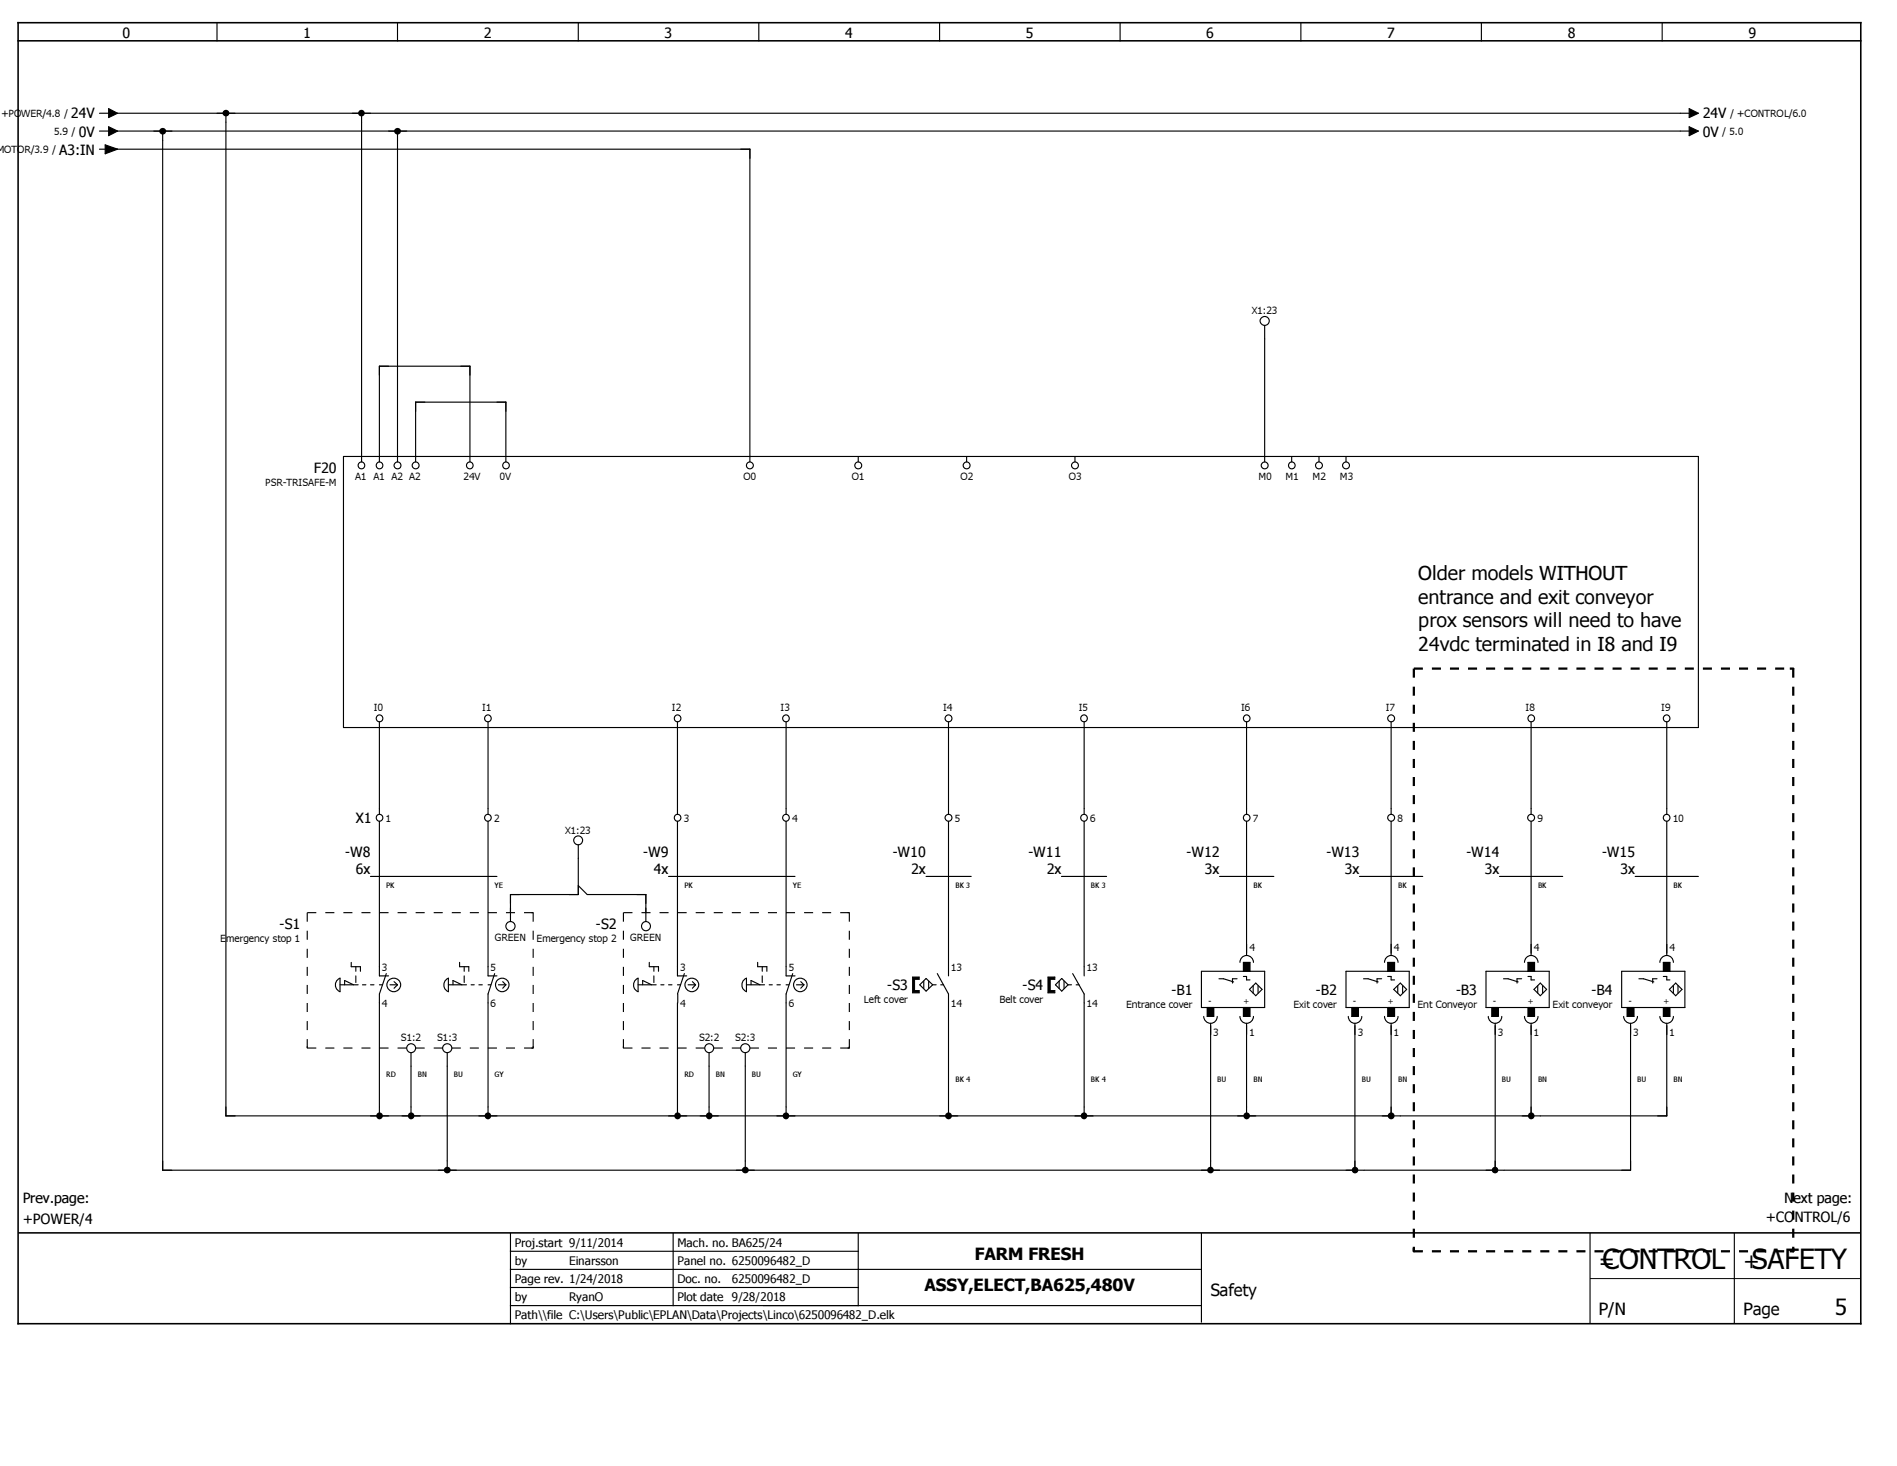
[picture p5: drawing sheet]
<svg xmlns="http://www.w3.org/2000/svg" width="279mm" height="216mm" viewBox="0 0 279 216" stroke-linecap="round" stroke-linejoin="round" font-family="sans-serif">
<path d="M197.7 0l-197.7 197.6M0 169.2l40.1 28.4M0 197.5v.1" fill="none" stroke="#fff" stroke-width=".15"/>
<path d="M2.7 3.3h271.4v191.6h-271.4zM2.7 6h271.4M2.8 181.6h271.1" fill="none" stroke="#000" stroke-width=".23"/>
<g fill="none" stroke="#000" stroke-width=".17">
<path d="M14.6 16.7h1.4M14.6 19.3h1.4M16 16l1.3 .7-1.3 .6zM16 18.7l1.3 .6-1.3 .7zM17.3 16.7h231.5M17.3 19.3h231.5M24 19.3v153h216.2v-21.6M32 3.3v2.7M33.3 16.7v147.6h212.2v-13.6M53.3 16.7v51.3M58.5 3.3v2.7M58.5 19.3v48.7"/>
<path d="M85.2 3.3v2.7M111.8 3.3v2.7M138.4 3.3v2.7M165 3.3v2.7M191.6 3.3v2.7M218.2 3.3v2.7M244.8 3.3v2.7M248.8 16l1.3 .7-1.3 .6zM248.8 18.7l1.3 .6-1.3 .7zM14.6 22h.9M15.5 21.3l1.8 .7-1.8 .6zM16 22h94.4v46"/>
<path d="M186.3 47.9v20.1M50.6 67.2h199.5v39.9h-199.5zM55.9 68v-14.1h13.3v14.1M61.2 68v-8.8h13.3v8.8M126.4 67.2v.8M142.4 67.2v.8M158.3 67.2v.8M190.2 67.2v.8M194.3 67.2v.8M198.2 67.2v.8M55.9 106.3v13.6M71.9 106.3v13.6"/>
<path d="M99.8 106.3v13.6M115.8 106.3v13.6M139.7 106.3v13.6M159.7 106.3v13.6M183.6 106.3v13.6M204.9 106.3v13.6M225.5 106.3v13.6M245.5 106.3v13.6M54.6 129.1h18.6M55.9 120.9v22.8h1.3M71.9 120.9v22.8h1.3M85.2 124.4v7.3h-10v4"/>
<path d="M85.2 130.4l1.3 1.3h8.6v4M98.5 129.1h18.6M99.8 120.9v22.8h1.3M115.8 120.9v22.8h1.3M136.4 129.1h6.6M139.7 120.9v22.8M156.3 129.1h6.7M159.7 120.9v22.8M179.6 129.1h8M183.6 120.9v19.8M200.2 129.1h9.3M204.9 120.9v19.8"/>
<path d="M220.9 129.1h9.3M225.5 120.9v19.8M240.8 129.1h9.3M245.5 120.9v19.8M49.8 144.2l.3-.1v1.9a1.08 1.08 0 0 1-.3-1.8zM50.1 145h2.6M50.8 145v-.6l1.3 .6M51.7 141.7v.7h1.4v.6M52.4 142.4v.6M52.4 143.7v1M53.4 145h.5M54.6 145h.5"/>
<path d="M55.9 145h.4M56.9 143.4l-1 3v17.9M57.4 145h1.1M58 144.6l.5 .4M58.5 145l-.5 .5M60.5 155v9.3M65.7 144.2l.3-.1v1.9a1.08 1.08 0 0 1-.3-1.8zM65.9 155v17.3M66 145h2.7M66.7 145v-.6l1.3 .6M67.7 141.7v.7h1.3v.6M68.4 142.4v.6"/>
<path d="M68.4 143.7v1M69.4 145h.4M70.5 145h.5M71.9 145h.4M72.9 143.4l-1 3v17.9M73.4 145h1.1M74 144.6l.5 .4M74.5 145l-.5 .5M93.7 144.2l.3-.1v1.9a1.08 1.08 0 0 1-.3-1.8zM94 145h2.6M94.7 145v-.6l1.3 .6M95.6 141.7v.7h1.4v.6"/>
<path d="M96.3 142.4v.6M96.3 143.7v1M97.3 145h.5M98.5 145h.5M99.8 147.7v16.6M99.8 145h.4M99.8 146.4v1.3M100.8 143.4l-1 3M101.3 145h1.1M102 144.6l.4 .4M102.4 145l-.4 .5M104.4 155v9.3"/>
<path d="M109.6 144.2l.3-.1v1.9a1.08 1.08 0 0 1-.3-1.8zM109.8 155v17.3M109.9 145h2.7M110.6 145v-.6l1.3 .6M111.6 141.7v.7h1.3v.6M112.3 142.4v.6M112.3 143.7v1M113.3 145h.4M114.4 145h.5M115.8 145h.4M116.8 143.4l-1 3v17.9M117.3 145h1.1"/>
<path d="M117.9 144.6l.5 .4M118.4 145l-.5 .5M135.5 145l.9-.9 1 .9-1 1zM136.1 144.4v1.2M136.8 144.4v1.2M137.4 145h.5M138 143.4l1.7 3v17.9M138.6 145h.4M155.4 145l1-.9 .9 .9-.9 1zM156 144.4v1.2M156.7 144.4v1.2M157.4 145h.4"/>
<path d="M158 143.4l1.7 3v17.9M158.5 145h.4M177 143h9.3v5.4h-9.3zM177.3 149.7a1 1 0 0 0 1 1 1 1 0 0 0 1-1M177.8 148.4v1.3h1v-1.3M178.3 150.7v21.6M179.5 144.1h.7l1.5 .5M182.2 144.1h-.7v.7M182.6 141.7a1 1 0 0 1 1-1 1 1 0 0 1 1 1M182.6 149.7a1 1 0 0 0 1 1 1 1 0 0 0 1-1M183.1 143.8h.5v.5h.5M183.1 148.4v1.3h1v-1.3"/>
<path d="M183.1 143v-1.3h1v1.3M183.6 150.7v13.6M184 145.7l1-.9 .9 .9-.9 .9zM184.6 145.1v1.2M185.3 145.1v1.2M198.2 143h9.4v5.4h-9.4zM198.6 149.7a1 1 0 0 0 1 1 1 1 0 0 0 1-1M199.1 148.4v1.3h1v-1.3M199.6 150.7v21.6M200.8 144.1h.7l1.5 .5M203.5 144.1h-.7v.7M203.9 141.7a1 1 0 0 1 1-1 1 1 0 0 1 1 1"/>
<path d="M203.9 149.7a1 1 0 0 0 1 1 1 1 0 0 0 1-1M204.4 143.8h.5v.5h.5M204.4 148.4v1.3h1v-1.3M204.4 143v-1.3h1v1.3M204.9 150.7v13.6M205.3 145.7l.9-.9 1 .9-1 .9zM205.9 145.1v1.2M206.6 145.1v1.2M218.9 143h9.3v5.4h-9.3zM219.2 149.7a1 1 0 0 0 1 1 1 1 0 0 0 1-1M219.7 148.4v1.3h1v-1.3M220.2 150.7v21.6"/>
<path d="M221.4 144.1h.7l1.5 .5M224.1 144.1h-.7v.7M224.5 141.7a1 1 0 0 1 1-1 1 1 0 0 1 1 1M224.5 149.7a1 1 0 0 0 1 1 1 1 0 0 0 1-1M225 143.8h.5v.5h.5M225 148.4v1.3h1v-1.3M225 143v-1.3h1v1.3M225.5 150.7v13.6M225.9 145.7l1-.9 .9 .9-.9 .9zM226.5 145.1v1.2M227.2 145.1v1.2M238.8 143h9.4v5.4h-9.4z"/>
<path d="M239.1 149.7a1.02 1.02 0 0 0 1.1 1 1.02 1.02 0 0 0 1-1M239.6 148.4v1.3h1.1v-1.3M241.4 144.1h.7l1.5 .5M244.1 144.1h-.7v.7M244.5 141.7a1 1 0 0 1 1-1 1 1 0 0 1 1 1M244.5 149.7a1 1 0 0 0 1 1 1 1 0 0 0 1-1M245 143.8h.5v.5h.5M245 148.4v1.3h1v-1.3M245 143v-1.3h1v1.3M245.9 145.7l.9-.9 .9 .9-.9 .9zM246.5 145.1v1.2M247.1 145.1v1.2"/>
<path d="M75.2 192.3h101.8M75.2 186.9h101.8M75.2 184.3h51.2M75.2 189.6h51.2M75.2 181.7v13.2M99.1 181.7v10.6M126.4 181.7v10.6M177 181.7v13M234.2 181.7v13.1M255.4 181.7v13.1"/>
<circle cx="186.3" cy="47.3" r=".66"/>
<circle cx="53.2" cy="68.5" r=".5"/>
<circle cx="55.9" cy="68.5" r=".5"/>
<circle cx="58.6" cy="68.5" r=".5"/>
<circle cx="61.2" cy="68.5" r=".5"/>
<circle cx="69.2" cy="68.5" r=".5"/>
<circle cx="74.5" cy="68.5" r=".5"/>
<circle cx="110.4" cy="68.5" r=".51"/>
<circle cx="126.4" cy="68.5" r=".51"/>
<circle cx="142.4" cy="68.5" r=".5"/>
<circle cx="158.3" cy="68.5" r=".5"/>
<circle cx="186.3" cy="68.5" r=".5"/>
<circle cx="190.3" cy="68.5" r=".5"/>
<circle cx="194.3" cy="68.5" r=".51"/>
<circle cx="198.3" cy="68.5" r=".5"/>
<circle cx="55.9" cy="105.8" r=".5"/>
<circle cx="71.9" cy="105.8" r=".5"/>
<circle cx="99.8" cy="105.8" r=".5"/>
<circle cx="115.8" cy="105.8" r=".5"/>
<circle cx="139.7" cy="105.8" r=".5"/>
<circle cx="159.7" cy="105.8" r=".5"/>
<circle cx="183.6" cy="105.8" r=".5"/>
<circle cx="204.9" cy="105.8" r=".5"/>
<circle cx="225.5" cy="105.8" r=".5"/>
<circle cx="245.5" cy="105.8" r=".5"/>
<circle cx="55.9" cy="120.4" r=".5"/>
<circle cx="71.8" cy="120.4" r=".5"/>
<circle cx="75.2" cy="136.4" r=".68"/>
<circle cx="85.2" cy="123.8" r=".65"/>
<circle cx="95.1" cy="136.4" r=".67"/>
<circle cx="99.8" cy="120.4" r=".5"/>
<circle cx="115.8" cy="120.4" r=".5"/>
<circle cx="139.7" cy="120.4" r=".5"/>
<circle cx="159.7" cy="120.4" r=".5"/>
<circle cx="183.6" cy="120.4" r=".5"/>
<circle cx="204.9" cy="120.4" r=".5"/>
<circle cx="225.5" cy="120.4" r=".5"/>
<circle cx="245.5" cy="120.4" r=".5"/>
<circle cx="58" cy="145.1" r="1"/>
<circle cx="60.6" cy="154.4" r=".66"/>
<circle cx="65.9" cy="154.4" r=".67"/>
<circle cx="74" cy="145" r="1"/>
<circle cx="101.9" cy="145.1" r="1"/>
<circle cx="104.5" cy="154.4" r=".66"/>
<circle cx="109.8" cy="154.4" r=".67"/>
<circle cx="117.9" cy="145" r="1"/>
</g>
<path d="M134.4 143.9h1v.3h-.7v1.7h.7v.3h-1zM154.3 143.9h1.1v.3h-.7v1.7h.7v.3h-1.1zM234.2 188.3h39.8" fill="none" stroke="#000" stroke-width=".15"/>
<g fill="#000">
<path d="M23.5 19.1a.51 .51 0 0 1 .6-.2 .51 .51 0 0 1 .4 .4h-.5h.5a.5 .5 0 0 1-.7 .5 .5 .5 0 0 1-.3-.7z" fill-rule="evenodd"/>
<path d="M32.8 16.4a.51 .51 0 0 1 .6-.2 .51 .51 0 0 1 .4 .5h-.5h.5a.5 .5 0 0 1-.7 .4 .5 .5 0 0 1-.3-.7z" fill-rule="evenodd"/>
<path d="M52.8 16.4a.49 .49 0 0 1 .6-.2 .49 .49 0 0 1 .3 .5h-.4h.4a.49 .49 0 0 1-.6 .4 .49 .49 0 0 1-.3-.7z" fill-rule="evenodd"/>
<path d="M58.1 19.1a.51 .51 0 0 1 .6-.2 .51 .51 0 0 1 .4 .4h-.6h.6a.5 .5 0 0 1-.7 .5 .5 .5 0 0 1-.3-.7z" fill-rule="evenodd"/>
<path d="M177.8 148.4h1v1.3h-1z" fill-rule="evenodd"/>
<path d="M183.1 141.7h1v1.3h-1z" fill-rule="evenodd"/>
<path d="M183.1 148.4h1v1.3h-1z" fill-rule="evenodd"/>
<path d="M199.1 148.4h1v1.3h-1z" fill-rule="evenodd"/>
<path d="M204.4 141.7h1v1.3h-1z" fill-rule="evenodd"/>
<path d="M204.4 148.4h1v1.3h-1z" fill-rule="evenodd"/>
<path d="M219.7 148.4h1v1.3h-1z" fill-rule="evenodd"/>
<path d="M225 141.7h1v1.3h-1z" fill-rule="evenodd"/>
<path d="M225 148.4h1v1.3h-1z" fill-rule="evenodd"/>
<path d="M239.6 148.4h1.1v1.3h-1.1z" fill-rule="evenodd"/>
<path d="M245 141.7h1v1.3h-1z" fill-rule="evenodd"/>
<path d="M245 148.4h1v1.3h-1z" fill-rule="evenodd"/>
<path d="M55.6 163.9a.49 .49 0 0 1 .8 .4h-.5h.5a.5 .5 0 0 1-.8 .5 .5 .5 0 0 1 0-.9z" fill-rule="evenodd"/>
<path d="M60.3 163.9a.49 .49 0 0 1 .7 .4h-.5h.5a.5 .5 0 0 1-.7 .5 .5 .5 0 0 1 0-.9z" fill-rule="evenodd"/>
<path d="M65.4 172.1a.51 .51 0 0 1 .6-.3 .51 .51 0 0 1 .4 .5h-.5h.5a.5 .5 0 0 1-.7 .5 .5 .5 0 0 1-.3-.7z" fill-rule="evenodd"/>
<path d="M71.4 164.1a.49 .49 0 0 1 .6-.3 .49 .49 0 0 1 .3 .5h-.4h.4a.5 .5 0 0 1-.6 .5 .5 .5 0 0 1-.3-.7z" fill-rule="evenodd"/>
<path d="M99.5 163.9a.49 .49 0 0 1 .8 .4h-.5h.5a.5 .5 0 0 1-.8 .5 .5 .5 0 0 1 0-.9z" fill-rule="evenodd"/>
<path d="M104.2 163.9a.49 .49 0 0 1 .7 .4h-.5h.5a.5 .5 0 0 1-.7 .5 .5 .5 0 0 1 0-.9z" fill-rule="evenodd"/>
<path d="M109.3 172.1a.51 .51 0 0 1 .6-.3 .51 .51 0 0 1 .4 .5h-.5h.5a.5 .5 0 0 1-.7 .5 .5 .5 0 0 1-.3-.7z" fill-rule="evenodd"/>
<path d="M115.3 164.1a.49 .49 0 0 1 .6-.3 .49 .49 0 0 1 .3 .5h-.4h.4a.5 .5 0 0 1-.6 .5 .5 .5 0 0 1-.3-.7z" fill-rule="evenodd"/>
<path d="M139.3 164.1a.51 .51 0 0 1 .5-.3 .51 .51 0 0 1 .4 .5h-.5h.5a.51 .51 0 0 1-.6 .5 .51 .51 0 0 1-.3-.7z" fill-rule="evenodd"/>
<path d="M159.2 164.1a.49 .49 0 0 1 .6-.3 .49 .49 0 0 1 .3 .5h-.4h.4a.5 .5 0 0 1-.6 .5 .5 .5 0 0 1-.3-.7z" fill-rule="evenodd"/>
<path d="M177.9 172.1a.49 .49 0 0 1 .5-.3 .49 .49 0 0 1 .4 .5h-.5h.5a.49 .49 0 0 1-.6 .5 .49 .49 0 0 1-.3-.7z" fill-rule="evenodd"/>
<path d="M183.4 163.9a.49 .49 0 0 1 .7 .4h-.5h.5a.5 .5 0 0 1-.7 .5 .5 .5 0 0 1 0-.9z" fill-rule="evenodd"/>
<path d="M199.3 171.9a.49 .49 0 0 1 .8 .4h-.5h.5a.49 .49 0 0 1-.8 .4 .49 .49 0 0 1 0-.8z" fill-rule="evenodd"/>
<path d="M204.5 164.1a.51 .51 0 0 1 .5-.3 .51 .51 0 0 1 .4 .5h-.5h.5a.51 .51 0 0 1-.6 .5 .51 .51 0 0 1-.3-.7z" fill-rule="evenodd"/>
<path d="M219.8 172.1a.49 .49 0 0 1 .5-.3 .49 .49 0 0 1 .4 .5h-.5h.5a.49 .49 0 0 1-.6 .5 .49 .49 0 0 1-.3-.7z" fill-rule="evenodd"/>
<path d="M225.3 163.9a.49 .49 0 0 1 .7 .4h-.5h.5a.5 .5 0 0 1-.7 .5 .5 .5 0 0 1 0-.9z" fill-rule="evenodd"/>
</g>
<path d="M208.2 98.5h55.9M208.2 98.5v85.8M264.1 98.5v85.8M208.2 184.3h55.9" fill="none" stroke="#000" stroke-width=".33" stroke-dasharray="1.3 1.3" stroke-linecap="butt"/>
<g fill="#000">
<path d="M16 16l1.3 .7-1.3 .6zM16 18.7l1.3 .6-1.3 .7zM248.8 16l1.3 .7-1.3 .6zM248.8 18.7l1.3 .6-1.3 .7zM15.5 21.3l1.8 .7-1.8 .6zM263.6 98.3h.5l.2 .2-.2 .1h-.5zM78.3 134.3l.3 .1-.3 .1zM124.8 134.3l.4 .1-.4 .1zM45.2 154.1h.1v.3zM78.3 154.3h.3l-.3 .1zM78.4 154.1h.2l-.1 .3zM91.7 154.1h.2l-.1 .3z"/>
<path d="M124.8 154.3h.4l-.4 .1zM125 154.1h.2l-.1 .3zM134.4 143.9h1v.3h-.7v1.7h.7v.3h-1zM154.3 143.9h1.1v.3h-.7v1.7h.7v.3h-1.1zM208.1 183.8h.3v.6h-.3zM263.6 184.1h.5l.2 .2-.2 .1h-.5zM263.9 183.8h.4l-.1 .6h-.2z"/>
</g>
<path d="M45.3 134.4h33.2M45.3 134.4v19.9M78.5 134.4v19.9M91.8 134.4h33.3M91.8 134.4v19.9M125.1 134.4v19.9M45.3 154.3h33.2M91.8 154.3h33.3" fill="none" stroke="#000" stroke-width=".17" stroke-dasharray="1.3 1.3" stroke-linecap="butt"/>
<g font-size="4.1">
<text x="236" y="186.9">CONTROL</text>
<text x="258" y="186.9">SAFETY</text>
</g>
<g font-size="3.3">
<text x="235.5" y="186.9">=</text>
<text x="256.8" y="186.9">+</text>
<text x="270.3" y="193.6">5</text>
</g>
<g font-size="2.9">
<text x="208.9" y="85.4">Older models WITHOUT</text>
<text x="208.9" y="88.9">entrance and exit conveyor</text>
<text x="208.9" y="92.4">prox sensors will need to have</text>
<text x="208.9" y="95.9">24vdc terminated in I8 and I9</text>
</g>
<g font-size="2.5">
<text x="143.6" y="185.6">FARM FRESH</text>
<text x="136.2" y="190.1">ASSY,ELECT,BA625,480V</text>
<text x="178.3" y="190.9">Safety</text>
<text x="235.5" y="193.6">P/N</text>
<text x="256.8" y="193.6">Page</text>
</g>
<g font-size="2.1">
<text x="18" y="5.5">0</text>
<text x="44.7" y="5.5">1</text>
<text x="71.2" y="5.5">2</text>
<text x="97.9" y="5.5">3</text>
<text x="124.5" y="5.5">4</text>
<text x="151.1" y="5.5">5</text>
<text x="177.7" y="5.5">6</text>
<text x="204.3" y="5.5">7</text>
<text x="230.9" y="5.5">8</text>
<text x="257.5" y="5.5">9</text>
<text x="10.5" y="17.4">24V</text>
<text x="250.8" y="17.4">24V</text>
<text x="8.7" y="22.8">A3:IN</text>
<text x="11.6" y="20.1">0V</text>
<text x="250.8" y="20.1">0V</text>
<text x="46.2" y="69.6">F20</text>
<text x="52.4" y="121.2">X1</text>
<text x="50.8" y="126.2">-W8</text>
<text x="52.4" y="128.7">6x</text>
<text x="94.7" y="126.2">-W9</text>
<text x="96.3" y="128.7">4x</text>
<text x="131.5" y="126.2">-W10</text>
<text x="134.2" y="128.7">2x</text>
<text x="151.5" y="126.2">-W11</text>
<text x="154.2" y="128.7">2x</text>
<text x="174.8" y="126.2">-W12</text>
<text x="177.5" y="128.7">3x</text>
<text x="195.4" y="126.2">-W13</text>
<text x="198.1" y="128.7">3x</text>
<text x="216" y="126.2">-W14</text>
<text x="218.7" y="128.7">3x</text>
<text x="236" y="126.2">-W15</text>
<text x="238.7" y="128.7">3x</text>
<text x="41.2" y="136.8">-S1</text>
<text x="87.8" y="136.8">-S2</text>
<text x="130.7" y="145.8">-S3</text>
<text x="150.6" y="145.8">-S4</text>
<text x="172.6" y="146.5">-B1</text>
<text x="193.8" y="146.5">-B2</text>
<text x="214.5" y="146.5">-B3</text>
<text x="234.4" y="146.5">-B4</text>
<text x="3.3" y="177.2">Prev.page:</text>
<text x="262.8" y="177.2">Next page:</text>
<text x="3.3" y="180.3">+POWER/4</text>
<text x="260.1" y="180">+CONTROL/6</text>
</g>
<g font-size="1.7">
<text x="75.8" y="183.6">Proj.start 9/11/2014</text>
<text x="99.8" y="183.6">Mach. no. BA625/24</text>
<text x="75.8" y="188.9">Page rev. 1/24/2018</text>
<text x="75.8" y="186.3">by</text>
<text x="75.8" y="191.6">by</text>
<text x="83.8" y="186.3">Einarsson</text>
<text x="83.8" y="191.6">RyanO</text>
<text x="99.8" y="186.4">Panel no. 6250096482_D</text>
<text x="99.8" y="189">Doc. no.</text>
<text x="99.8" y="191.6">Plot date</text>
<text x="107.8" y="189">6250096482_D</text>
<text x="107.8" y="191.6">9/28/2018</text>
<text x="75.8" y="194.3">Path\\file C:\Users\Public\EPLAN\Data\Projects\Linco\6250096482_D.elk</text>
</g>
<g font-size="1.5">
<text x=".2" y="17.2">+POWER/4.8 /</text>
<text x="254.8" y="17.2">/ +CONTROL/6.0</text>
<text x="-.5" y="22.6">MOTOR/3.9 /</text>
<text x="8" y="19.9">5.9 /</text>
<text x="253.7" y="19.9">/ 5.0</text>
<text x="184.4" y="46.3">X1:23</text>
<text x="39.1" y="71.5">PSR-TRISAFE-M</text>
<text x="52.3" y="70.7">A1 A1 A2 A2</text>
<text x="68.3" y="70.7">24V</text>
<text x="73.6" y="70.7">0V</text>
<text x="109.5" y="70.7">O0</text>
<text x="125.5" y="70.7">O1</text>
<text x="141.5" y="70.7">O2</text>
<text x="157.4" y="70.7">O3</text>
<text x="185.4" y="70.7">M0</text>
<text x="189.4" y="70.7">M1</text>
<text x="193.3" y="70.7">M2</text>
<text x="197.4" y="70.7">M3</text>
<text x="55.1" y="104.7">I0</text>
<text x="71" y="104.7">I1</text>
<text x="99" y="104.7">I2</text>
<text x="115" y="104.7">I3</text>
<text x="138.9" y="104.7">I4</text>
<text x="158.9" y="104.7">I5</text>
<text x="182.8" y="104.7">I6</text>
<text x="204.1" y="104.7">I7</text>
<text x="224.7" y="104.7">I8</text>
<text x="244.7" y="104.7">I9</text>
<text x="56.8" y="121">1</text>
<text x="72.8" y="121">2</text>
<text x="83.2" y="122.8">X1:23</text>
<text x="100.7" y="121">3</text>
<text x="116.7" y="121">4</text>
<text x="140.6" y="121">5</text>
<text x="160.6" y="121">6</text>
<text x="184.5" y="121">7</text>
<text x="205.8" y="121">8</text>
<text x="226.4" y="121">9</text>
<text x="246.4" y="121">10</text>
<text x="32.4" y="138.7">Emergency stop 1</text>
<text x="56.3" y="143">3</text>
<text x="72.3" y="143">5</text>
<text x="72.9" y="138.5">GREEN</text>
<text x="79" y="138.7">Emergency stop 2</text>
<text x="92.8" y="138.5">GREEN</text>
<text x="100.2" y="143">3</text>
<text x="116.2" y="143">5</text>
<text x="140.1" y="143">13</text>
<text x="160.1" y="143">13</text>
<text x="184" y="140">4</text>
<text x="205.3" y="140">4</text>
<text x="225.9" y="140">4</text>
<text x="245.9" y="140">4</text>
<text x="56.3" y="148.3">4</text>
<text x="72.3" y="148.3">6</text>
<text x="100.2" y="148.3">4</text>
<text x="116.2" y="148.3">6</text>
<text x="127.2" y="147.7">Left cover</text>
<text x="140.1" y="148.3">14</text>
<text x="147.2" y="147.7">Belt cover</text>
<text x="160.1" y="148.3">14</text>
<text x="165.9" y="148.4">Entrance cover</text>
<text x="190.5" y="148.4">Exit cover</text>
<text x="208.8" y="148.4">Ent Conveyor</text>
<text x="228.6" y="148.4">Exit conveyor</text>
<text x="59.1" y="153.4">S1:2</text>
<text x="64.4" y="153.4">S1:3</text>
<text x="103" y="153.4">S2:2</text>
<text x="108.3" y="153.4">S2:3</text>
<text x="178.7" y="152.6">3</text>
<text x="184" y="152.6">1</text>
<text x="200" y="152.6">3</text>
<text x="205.3" y="152.6">1</text>
<text x="220.6" y="152.6">3</text>
<text x="225.9" y="152.6">1</text>
<text x="240.5" y="152.6">3</text>
<text x="245.9" y="152.6">1</text>
</g>
<g font-size="1.2">
<text x="178" y="147.8">-</text>
<text x="183.1" y="147.8">+</text>
<text x="199.3" y="147.8">-</text>
<text x="204.4" y="147.8">+</text>
<text x="219.9" y="147.8">-</text>
<text x="225" y="147.8">+</text>
<text x="239.9" y="147.8">-</text>
<text x="245" y="147.8">+</text>
</g>
<g font-size="1.1">
<text x="56.9" y="130.7">PK</text>
<text x="72.9" y="130.7">YE</text>
<text x="100.8" y="130.7">PK</text>
<text x="116.8" y="130.7">YE</text>
<text x="140.7" y="130.7">BK 3</text>
<text x="160.7" y="130.7">BK 3</text>
<text x="184.6" y="130.7">BK</text>
<text x="205.9" y="130.7">BK</text>
<text x="226.5" y="130.7">BK</text>
<text x="246.5" y="130.7">BK</text>
<text x="56.9" y="158.7">RD</text>
<text x="61.6" y="158.7">BN</text>
<text x="66.8" y="158.7">BU</text>
<text x="72.9" y="158.7">GY</text>
<text x="100.8" y="158.7">RD</text>
<text x="105.5" y="158.7">BN</text>
<text x="110.7" y="158.7">BU</text>
<text x="116.8" y="158.7">GY</text>
<text x="140.7" y="159.3">BK 4</text>
<text x="160.7" y="159.3">BK 4</text>
<text x="179.3" y="159.3">BU</text>
<text x="184.6" y="159.3">BN</text>
<text x="200.6" y="159.3">BU</text>
<text x="205.9" y="159.3">BN</text>
<text x="221.2" y="159.3">BU</text>
<text x="226.5" y="159.3">BN</text>
<text x="241.1" y="159.3">BU</text>
<text x="246.5" y="159.3">BN</text>
</g>
</svg>
